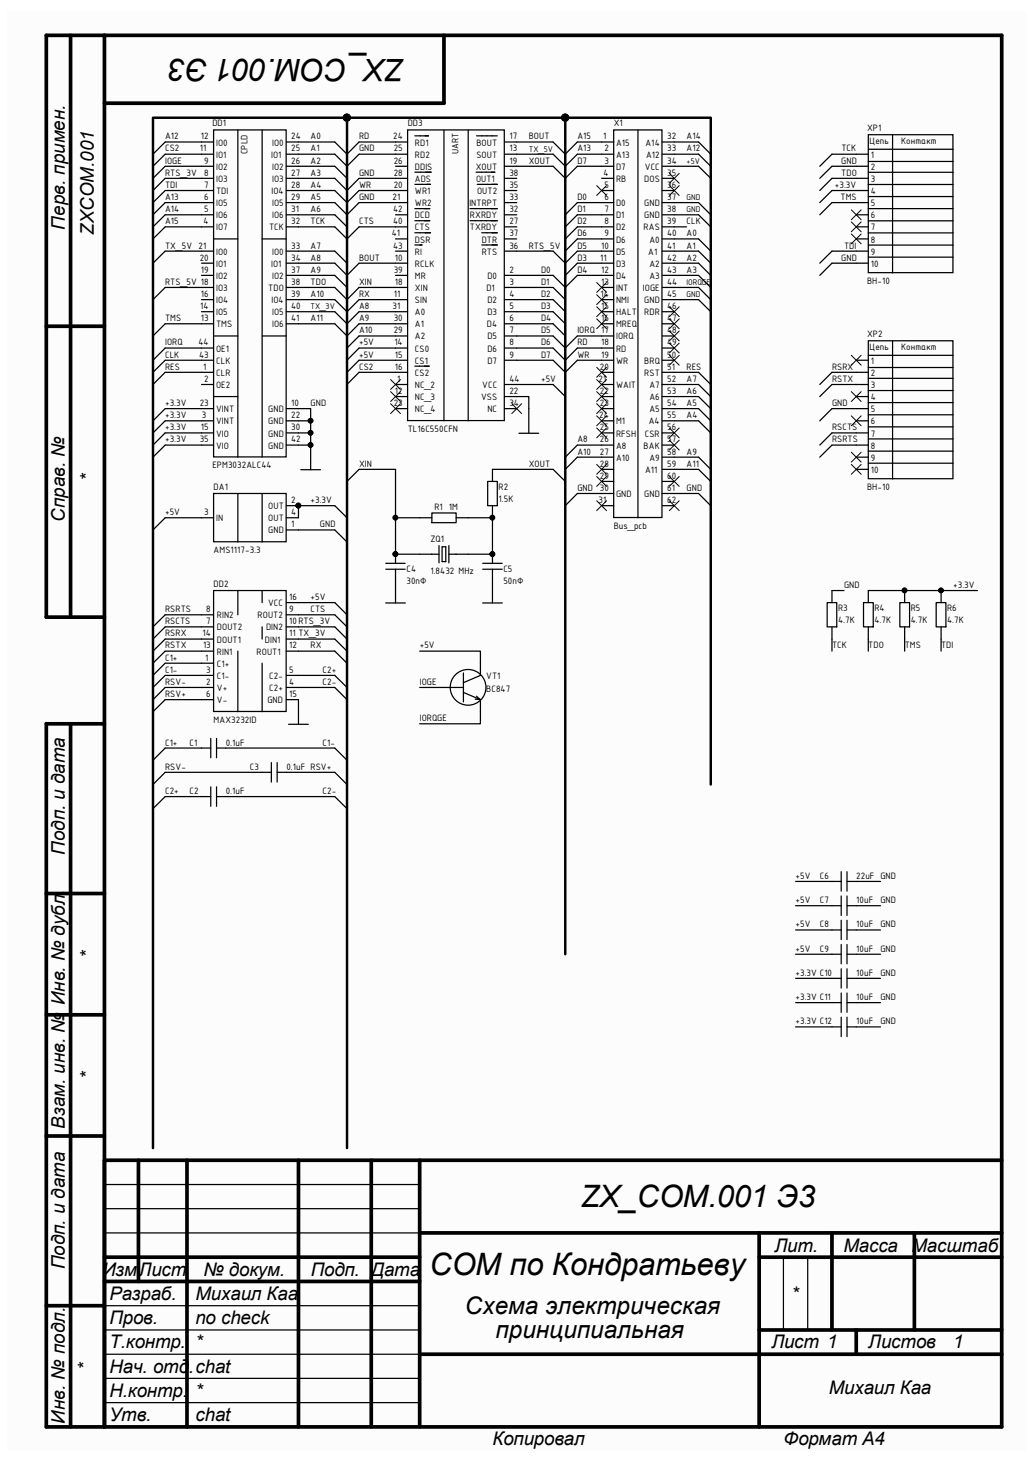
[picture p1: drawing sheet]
<svg xmlns="http://www.w3.org/2000/svg" width="210mm" height="297mm" viewBox="0 0 210 297" stroke-linecap="round" stroke-linejoin="round" font-family="sans-serif">
<path d="M1.5 2.3h206.9v292.5h-206.9z" fill="#fcfcfc"/>
<g fill="none" stroke="#000" stroke-width=".75">
<path d="M14.3 7.2v118.2M21.2 7.2v282.7M90.2 7.2v13.8h-69M9.4 66.3h11.8M21.2 125.4h-11.8v-118.2h194.1v282.7h-194.1v-142.9h11.8M14.3 147v142.9M9.4 181.5h11.8M9.4 206.2h11.8M9.4 230.8h11.8M21.2 235.7h182.3M28.1 235.7v24.6M38 235.7v54.2"/>
<path d="M60.6 235.7v54.2M75.4 235.7v54.2M85.2 235.7v54.2M21.2 255.4h64M85.2 250.5h118.3M154.2 255.4h49.3M154.2 250.5v39.4M169 250.5v19.7M185.7 250.5v19.7M9.4 265.3h11.8M21.2 260.3h64M85.2 275.1h118.3"/>
<path d="M154.2 270.2h49.3M173.9 270.2v4.9"/>
</g>
<g fill="none" stroke="#000" stroke-width=".25">
<path d="M43.4 26.4h14.7v66.4h-14.7zM43.4 31.3h-9.9l-2.4 2.5M43.4 33.8h-9.9l-2.4 2.4M43.4 36.2h-9.9l-2.4 2.5M43.4 38.7h-9.9l-2.4 2.5M43.4 28.8h-9.9l-2.4 2.5M48.3 26.4v66.5M53.2 26.4v66.5M58.2 31.3h9.8l2.5 2.5 2.4-2.5h9.9M58.2 33.8h9.8l2.5 2.4M58.2 36.2h9.8l2.5 2.5 2.4-2.5h9.9M58.2 38.7h9.8l2.5 2.5 2.4-2.5h9.9"/>
<path d="M58.2 28.8h9.8l2.5 2.5 2.4-2.5h9.9M80.3 33.8h2.5M82.8 26.4h19.6v59h-19.6zM84.3 35h3.3M84.3 37.5h3.1M84.3 27.6h2.7M90.2 26.4v59.1M95.1 26.4v59.1M96.7 35h3.8M96.8 27.6h4.2M96.9 37.5h4.1M102.5 31.3h9.8l2.5 2.5 2.5-2.5h7.3"/>
<path d="M102.5 33.8h9.8l2.5 2.4 2.5-2.4h7.3M102.5 36.2h2.5M102.5 38.7h2.5M102.5 28.8h9.8l2.5 2.5 2.5-2.5h7.3M122.2 36.2h2.4M122.2 38.7h2.4M124.6 26.4h9.9v78.7h-9.9zM129.6 26.4v78.8M134.5 31.3h7.4l2.5 2.5M134.5 33.8h7.4l2.5 2.4M134.5 36.2h2.5M134.5 38.7h2.5"/>
<path d="M134.5 28.8h7.4l2.5 2.5M176.4 27.4h17.2v28h-17.2zM176.4 31.3h-7.4l-2.5 2.5M176.4 33.8h-7.4l-2.5 2.4M176.4 36.2h-7.4l-2.5 2.5M176.4 38.7h-7.4l-2.5 2.5M176.4 30.3h17.2M176.4 32.8h17.2M176.4 35h17.2M176.4 37.5h17.2M176.4 39.9h17.2M181.3 27.4v28"/>
<path d="M40.9 53.5h2.5M40.9 55.9h2.5M43.4 41.2h-9.9l-2.4 2.4M43.4 43.6h-9.9l-2.4 2.5M43.4 46.1h-9.9l-2.4 2.4M43.4 48.5h4.9M43.4 51h-9.9l-2.4 2.5M43.4 58.4h-9.9l-2.4 2.5M53.2 48.5h5M58.2 41.2h9.8l2.5 2.4 2.4-2.4h9.9M58.2 43.6h9.8l2.5 2.5M58.2 46.1h9.8l2.5 2.4 2.4-2.4h9.9"/>
<path d="M58.2 51h9.8l2.5 2.5M58.2 53.5h9.8l2.5 2.4 2.4-2.4h9.9M58.2 55.9h9.8l2.5 2.5M58.2 58.4h9.8l2.5 2.5 2.4-2.5h9.9M80.3 43.6h2.5M80.3 48.5h2.5M80.3 51h2.5M80.3 55.9h2.5M84.3 42.4h3M84.3 44.8h3M84.3 47.3h3.1M84.3 49.8h1.4"/>
<path d="M95.5 42.4h5.5M95.5 44.8h5.5M97.9 47.3h3.1M97.9 49.8h3.1M102.5 41.2h2.5M102.5 43.6h2.5M102.5 46.1h2.5M102.5 48.5h2.5M102.5 51h9.8l2.5 2.5 2.5-2.5h7.3M102.5 55.9h9.8l2.5 2.5 2.5-2.5h7.3M102.5 58.4h9.8l2.5 2.5M122.2 58.4h2.4"/>
<path d="M124.6 41.2h-7.3l-2.5 2.4M124.6 43.6h-7.3l-2.5 2.5M124.6 46.1h-7.3l-2.5 2.4M124.6 48.5h-7.3l-2.5 2.5M124.6 53.5h-7.3l-2.5 2.4M134.5 41.2h7.4l2.5 2.4M134.5 43.6h7.4l2.5 2.5M134.5 46.1h4.9M134.5 48.5h7.4l2.5 2.5M134.5 51h7.4l2.5 2.5M134.5 53.5h7.4l2.5 2.4M134.5 55.9h7.4l2.5 2.5"/>
<path d="M134.5 58.4h7.4l2.5 2.5M173.9 43.6h2.5M173.9 46.1h2.5M173.9 48.5h2.5M176.4 41.2h-7.4l-2.5 2.4M176.4 51h-7.4l-2.5 2.5M176.4 53.5h-7.4l-2.5 2.4M176.4 42.4h17.2M176.4 44.9h17.2M176.4 47.3h17.2M176.4 49.8h17.2M176.4 52.2h17.2"/>
<path d="M40.9 78.1h2.5M40.9 60.9h2.5M40.9 63.3h2.5M43.4 65.8h-9.9l-2.4 2.5M43.4 68.3h4.9M43.4 70.7h-9.9l-2.4 2.5M43.4 73.2h-9.9l-2.4 2.4M43.4 75.6h-9.9l-2.4 2.5M53.2 68.3h5M58.2 60.9h9.8l2.5 2.4 2.4-2.4h9.9M58.2 63.3h9.8l2.5 2.5 2.4-2.5h9.9M58.2 65.8h9.8l2.5 2.5 2.4-2.5h9.9"/>
<path d="M80.3 78.1h2.5M82.8 68.3h-9.9l-2.4 2.4M82.8 70.7h-9.9l-2.4 2.5M82.8 73.2h-9.9l-2.4 2.4M82.8 75.6h-9.9l-2.4 2.5M84.3 74.4h2.9M102.5 78.1h9.8l2.5 2.5M102.5 60.9h9.8l2.5 2.4M102.5 63.3h9.8l2.5 2.5M102.5 65.8h9.8l2.5 2.5M102.5 68.3h9.8l2.5 2.4 2.5-2.4h7.3M102.5 70.7h9.8l2.5 2.5 2.5-2.5h7.3"/>
<path d="M102.5 73.2h9.8l2.5 2.4 2.5-2.4h7.3M122.2 78.1h2.4M122.2 60.9h2.4M122.2 63.3h2.4M122.2 65.8h2.4M122.2 75.6h2.4M134.5 78.1h7.4l2.5 2.5M134.5 60.9h7.4l2.5 2.4M134.5 63.3h2.5M134.5 65.8h2.5M134.5 68.3h2.5M134.5 70.7h2.5"/>
<path d="M134.5 73.2h2.5M134.5 75.6h7.4l2.5 2.5M173.9 73.2h2.5M176.4 69.2h17.2v28.1h-17.2zM176.4 78.1h-7.4l-2.5 2.5M176.4 75.6h-7.4l-2.5 2.5M176.4 72.2h17.2M176.4 74.7h17.2M176.4 76.9h17.2M176.4 79.3h17.2M181.3 69.2v28.1M43.4 80.6h4.9"/>
<path d="M43.4 83h-9.9l-2.4 2.5M43.4 87.9h-9.9l-2.4 2.5M43.4 85.5h-9.9l-2.4 2.4M43.4 90.4h-9.9l-2.4 2.5M58.2 83h4.9v7.4h-4.9M58.2 87.9h4.9M58.2 85.5h4.9M61.1 95.4h4M63.1 90.4v5M70.5 97.8l2.4-2.4h7.4v9.8M80.3 80.6h2.5M80.3 83h2.5"/>
<path d="M99.1 97.8h1.9v4.9h-1.9zM100 97.8v-2.4h12.3l2.5 2.4M102.5 80.6h4.9v7.4M102.5 83h2.5M105.4 88h4M122.2 80.6h2.4M122.2 83h2.4M122.2 87.9h2.4M122.2 85.5h2.4M122.2 95.4h2.4M122.2 97.8h2.4M124.6 90.4h-7.3l-2.5 2.5"/>
<path d="M124.6 92.9h-7.3l-2.5 2.5M134.5 80.6h7.4l2.5 2.4M134.5 83h7.4l2.5 2.5M134.5 87.9h2.5M134.5 85.5h7.4l2.5 2.4M134.5 90.4h2.5M134.5 92.9h7.4l2.5 2.5M134.5 95.4h7.4l2.5 2.4M134.5 97.8h2.5M173.9 80.6h2.5M173.9 85.5h2.5M173.9 92.9h2.5"/>
<path d="M173.9 95.4h2.5M176.4 83h-7.4l-2.5 2.5M176.4 87.9h-7.4l-2.5 2.5M176.4 90.4h-7.4l-2.5 2.5M176.4 81.8h17.2M176.4 84.3h17.2M176.4 86.7h17.2M176.4 89.2h17.2M176.4 91.6h17.2M176.4 94.1h17.2M43.4 100.3h14.7v9.8h-14.7zM43.4 120h14.7v24.5h-14.7z"/>
<path d="M43.4 105.2h-9.9l-2.4 2.5M48.3 100.3v9.8M48.3 120v4.9M53.2 100.3v9.8M53.2 120v2.4M58.2 105.2h2.4v-2.5h7.4l2.5 2.5M58.2 102.7h2.4M58.2 107.7h9.8l2.5 2.4M78.4 115.6h3.9M78.4 114.4h3.9M80.3 112.6v1.8M80.3 115.6v6.9"/>
<path d="M87.7 104.2h4.9v2h-4.9zM87.7 105.2h-7.4v7.4h8.9M89.2 110.8v3.5M89.8 111.1h.7v3h-.7zM91.2 110.8v3.5M92.6 105.2h7.4M98 115.6h4M98 114.4h4M100 105.2v7.4h-8.8M100 102.7v2.5M100 112.6v1.8M100 115.6v6.9"/>
<path d="M122.2 102.7h2.4M124.6 100.3h-7.3l-2.5 2.4M134.5 102.7h2.5M134.5 100.3h7.4l2.5 2.4M171.4 120h-2.4v2.4M183.7 120v2.4M191.1 120v2.4M198.5 120h-22.1v2.4M43.4 139.7h-9.9l-2.4 2.4M43.4 134.7h-9.9l-2.4 2.5M43.4 137.2h-9.9l-2.4 2.5M43.4 129.8h-9.9l-2.4 2.5"/>
<path d="M43.4 127.4h-9.9l-2.4 2.4M43.4 132.3h-9.9l-2.4 2.4M43.4 124.9h-9.9l-2.4 2.5M48.3 132.3v12.3M53.2 127.4v2.4M53.2 134.7v9.9M58.2 139.7h9.8l2.5 2.4M58.2 137.2h9.8l2.5 2.5M58.2 129.8h9.8l2.5 2.5M58.2 127.4h9.8l2.5 2.4M58.2 132.3h9.8l2.5 2.4M58.2 124.9h9.8l2.5 2.5"/>
<path d="M58.2 122.4h9.8l2.5 2.5M78.3 122.5h4M85.2 132.3h12.4v4.9l-3.5 1.5M85.2 139.7h8.9M94.1 136.7v5.9M98 122.5h4M168 122.4h2v5h-2zM169 127.4v4.9M175.4 122.4h2v5h-2zM176.4 127.4v4.9M182.8 122.4h1.9v5h-1.9zM183.7 127.4v4.9"/>
<path d="M190.1 122.4h2v5h-2zM191.1 127.4v4.9M42.8 152h-9.3l-2.4 2.4M42.8 150v3.9M42.8 159.9v3.9M43.4 142.1h-9.9l-2.4 2.5M44 152h24l2.5 2.4M44 150v3.9M44 159.9v3.9M55.1 156.9h-21.6l-2.4 2.5M55.1 154.9v4M56.3 156.9h11.7l2.5 2.5"/>
<path d="M56.3 154.9v4M58.2 142.1h2.4v5M58.6 147.1h4M94.1 140.7l3.5 1.4v4.9h-12.4M96.8 141.4l.8 .7-1.1-.1M42.8 161.8h-9.3l-2.4 2.5M44 161.8h24l2.5 2.5M161.6 179.1h9.3M170.9 177.1v3.9M172 179.1h6.8M172 177.1v3.9M161.6 184h9.3"/>
<path d="M161.6 188.9h9.3M161.6 193.9h9.3M161.6 198.8h9.3M170.9 182v4M170.9 186.9v4M170.9 191.9v3.9M170.9 196.8v3.9M172 182v4M172 186.9v4M172 191.9v3.9M172 196.8v3.9M172 184h6.8"/>
<path d="M172 188.9h6.8M172 193.9h6.8M172 198.8h6.8M161.6 203.7h9.3M161.6 208.6h9.3M170.9 201.7v4M170.9 206.6v4M172 201.7v4M172 206.6v4M172 203.7h6.8M172 208.6h6.8M21.2 250.5h64"/>
<path d="M21.2 245.5h64M21.2 240.6h64M159.1 255.4v14.8M164.1 255.4v14.8M21.2 275.1h64M21.2 270.2h64M21.2 265.3h64M21.2 285h64M21.2 280h64"/>
<circle cx="95.1" cy="139.6" r="3.6"/>
</g>
<g fill="#000" stroke="#000" stroke-width=".2">
<circle cx="70.5" cy="23.9" r=".73"/>
<circle cx="114.8" cy="23.9" r=".73"/>
<circle cx="63.1" cy="90.4" r=".48"/>
<circle cx="63.1" cy="87.9" r=".48"/>
<circle cx="63.1" cy="85.5" r=".48"/>
<circle cx="60.6" cy="102.7" r=".48"/>
<circle cx="80.3" cy="105.2" r=".48"/>
<circle cx="80.3" cy="112.6" r=".48"/>
<circle cx="100" cy="112.6" r=".48"/>
<circle cx="100" cy="105.2" r=".48"/>
<circle cx="183.7" cy="119.9" r=".48"/>
<circle cx="191.1" cy="119.9" r=".48"/>
</g>
<g fill="none" stroke="#000" stroke-width=".2">
<path d="M121.2 37.7l2 2M123.2 37.7l-2 2M136 35.2l2 2M136 37.7l2 2M138 35.2l-2 2M138 37.7l-2 2M121.2 57.4l2 2M121.2 59.9l2 2M123.2 57.4l-2 2M123.2 59.9l-2 2M172.9 42.6l2 2M172.9 45.1l2 2"/>
<path d="M172.9 47.5l2 2M174.9 42.6l-2 2M174.9 45.1l-2 2M174.9 47.5l-2 2M79.3 79.6l2 2M79.3 77.1l2 2M81.3 79.6l-2 2M81.3 77.1l-2 2M121.2 62.3l2 2M121.2 64.8l2 2M121.2 74.6l2 2M121.2 79.6l2 2"/>
<path d="M121.2 77.1l2 2M123.2 64.8l-2 2M123.2 62.3l-2 2M123.2 74.6l-2 2M123.2 79.6l-2 2M123.2 77.1l-2 2M136 62.3l2 2M136 64.8l2 2M136 67.3l2 2M136 69.7l2 2M136 72.2l2 2M138 62.3l-2 2"/>
<path d="M138 64.8l-2 2M138 67.3l-2 2M138 69.7l-2 2M138 72.2l-2 2M172.9 72.2l2 2M172.9 79.6l2 2M174.9 72.2l-2 2M174.9 79.6l-2 2M79.3 82l2 2M81.3 82l-2 2M104 82l2 2M106 82l-2 2"/>
<path d="M121.2 82l2 2M121.2 84.5l2 2M121.2 86.9l2 2M121.2 94.4l2 2M121.2 96.8l2 2M123.2 82l-2 2M123.2 84.5l-2 2M123.2 86.9l-2 2M123.2 94.4l-2 2M123.2 96.8l-2 2M136 86.9l2 2M136 89.4l2 2"/>
<path d="M136 96.8l2 2M138 86.9l-2 2M138 89.4l-2 2M138 96.8l-2 2M172.9 94.4l2 2M172.9 91.9l2 2M172.9 84.5l2 2M174.9 94.4l-2 2M174.9 91.9l-2 2M174.9 84.5l-2 2M121.2 101.7l2 2M123.2 101.7l-2 2"/>
<path d="M136 101.7l2 2M138 101.7l-2 2"/>
</g>
<path d="M70.5 23.9v209.3M114.8 23.9v170M144.4 159.4v-135.5h-113.3v209.3" fill="none" stroke="#000" stroke-width=".5"/>
<g font-size="6.3">
<text x="82.1" y="11.9" transform="rotate(-180 82.1 11.9)">ZX_COM.001 Э3</text>
<text x="117.9" y="245.2">ZX_COM.001 Э3</text>
<text x="87.2" y="259">COM по Кондратьеву</text>
</g>
<g font-size="4.9">
<text x="94.4" y="267">Схема электрическая</text>
<text x="100.7" y="271.9">принципиальная</text>
</g>
<g font-size="3.8">
<text x="13.2" y="46.6" transform="rotate(-90 13.2 46.6)">Перв. примен.</text>
<text x="19.1" y="47.7" transform="rotate(-90 19.1 47.7)">ZXCOM.001</text>
<text x="19.1" y="97.7" transform="rotate(-90 19.1 97.7)">*</text>
<text x="13.2" y="106" transform="rotate(-90 13.2 106)">Справ. №</text>
<text x="13.2" y="173.6" transform="rotate(-90 13.2 173.6)">Подп. и дата</text>
<text x="19.1" y="194.7" transform="rotate(-90 19.1 194.7)">*</text>
<text x="13.2" y="204.2" transform="rotate(-90 13.2 204.2)">Инв. № дубл.</text>
<text x="19.1" y="219.3" transform="rotate(-90 19.1 219.3)">*</text>
<text x="13.2" y="229.3" transform="rotate(-90 13.2 229.3)">Взам. инв. №</text>
<text x="13.2" y="257.9" transform="rotate(-90 13.2 257.9)">Подп. и дата</text>
<text x="157.3" y="254.3">Лит.</text>
<text x="171.3" y="254.3">Масса</text>
<text x="185.2" y="254.3">Масштаб</text>
<text x="20.8" y="259.2">Изм.</text>
<text x="28.2" y="259.2">Лист</text>
<text x="41.3" y="259.2">№ докум.</text>
<text x="63.1" y="259.2">Подп. Дата</text>
<text x="22.2" y="269">Пров.</text>
<text x="22.2" y="264.1">Разраб.</text>
<text x="39.7" y="269">no check</text>
<text x="39.7" y="264.1">Михаил Каа</text>
<text x="160.7" y="264.1">*</text>
<text x="22.2" y="273.9">Т.контр.</text>
<text x="39.7" y="273.9">*</text>
<text x="156.7" y="273.9">Лист 1</text>
<text x="176.4" y="273.9">Листов</text>
<text x="193.6" y="273.9">1</text>
<text x="18.6" y="278.4" transform="rotate(-90 18.6 278.4)">*</text>
<text x="22.2" y="278.8">Нач. отд.chat</text>
<text x="22.2" y="283.8">Н.контр.</text>
<text x="39.7" y="283.8">*</text>
<text x="168.3" y="283.3">Михаил Каа</text>
<text x="13.2" y="289.2" transform="rotate(-90 13.2 289.2)">Инв. № подл.</text>
<text x="22.2" y="288.7">Утв.</text>
<text x="39.7" y="288.7">chat</text>
<text x="100" y="293.6">Копировал</text>
<text x="159.1" y="293.6">Формат А4</text>
</g>
<g font-size="2">
<text x="33.5" y="28.3">A12</text>
<text x="40.8" y="28.3">12</text>
<text x="43.1" y="25.6">DD1</text>
<text x="43.9" y="29.6">IO0</text>
<text x="55.3" y="29.6">IO0</text>
<text x="59.1" y="28.3">24</text>
<text x="63.1" y="28.3">A0</text>
<text x="72.9" y="28.3">RD</text>
<text x="79.8" y="28.3">24</text>
<text x="82.8" y="25.6">DD3</text>
<text x="84.3" y="29.6">RD1</text>
<text x="96.8" y="29.6">BOUT</text>
<text x="103.5" y="28.3">17</text>
<text x="107.4" y="28.3">BOUT</text>
<text x="117.3" y="28.3">A15</text>
<text x="122.5" y="28.3">1</text>
<text x="124.7" y="25.6">X1</text>
<text x="125.1" y="29.6">A15</text>
<text x="131.1" y="29.6">A14</text>
<text x="135.5" y="28.3">32</text>
<text x="139.4" y="28.3">A14</text>
<text x="176.1" y="26.6">XP1</text>
<text x="176.6" y="29.3">Цепь</text>
<text x="183" y="29.3">Контакт</text>
<text x="33.5" y="30.8">CS2</text>
<text x="33.5" y="33.2">IOGE</text>
<text x="33.5" y="35.7">RTS_3V</text>
<text x="40.6" y="30.8">11</text>
<text x="41.5" y="35.7">8</text>
<text x="41.5" y="33.2">9</text>
<text x="43.9" y="34.5">IO2</text>
<text x="43.9" y="32">IO1</text>
<text x="50.3" y="31.3" transform="rotate(-90 50.3 31.3)">CPLD</text>
<text x="55.1" y="32">IO1</text>
<text x="55.3" y="34.5">IO2</text>
<text x="59.1" y="30.8">25</text>
<text x="59.1" y="33.2">26</text>
<text x="59.1" y="35.7">27</text>
<text x="63.1" y="30.8">A1</text>
<text x="63.1" y="35.7">A3</text>
<text x="63.1" y="33.2">A2</text>
<text x="72.9" y="30.8">GND</text>
<text x="72.9" y="35.7">GND</text>
<text x="80" y="30.8">25</text>
<text x="80" y="33.2">26</text>
<text x="80" y="35.7">28</text>
<text x="84.3" y="32">RD2</text>
<text x="84.3" y="34.5">DDIS</text>
<text x="93.1" y="31.3" transform="rotate(-90 93.1 31.3)">UART</text>
<text x="96.6" y="34.5">XOUT</text>
<text x="96.8" y="32">SOUT</text>
<text x="103.5" y="30.8">13</text>
<text x="103.5" y="33.2">19</text>
<text x="103.5" y="35.7">38</text>
<text x="107.4" y="33.2">XOUT</text>
<text x="117.3" y="30.8">A13</text>
<text x="117.3" y="33.2">D7</text>
<text x="122.6" y="35.7">4</text>
<text x="122.8" y="30.8">2</text>
<text x="122.8" y="33.2">3</text>
<text x="125.1" y="32">A13</text>
<text x="125.1" y="34.5">D7</text>
<text x="131" y="34.5">VCC</text>
<text x="131.2" y="32">A12</text>
<text x="135.5" y="30.8">33</text>
<text x="135.5" y="33.2">34</text>
<text x="135.5" y="35.7">35</text>
<text x="139.4" y="30.8">A12</text>
<text x="170.9" y="33.2">GND</text>
<text x="170.9" y="35.7">TDO</text>
<text x="170.9" y="30.8">TCK</text>
<text x="176.9" y="32">1</text>
<text x="176.9" y="34.5">2</text>
<text x="33.5" y="38.2">TDI</text>
<text x="33.5" y="40.6">A13</text>
<text x="41.5" y="38.2">7</text>
<text x="41.5" y="40.6">6</text>
<text x="43.9" y="39.4">TDI</text>
<text x="43.9" y="37">IO3</text>
<text x="43.9" y="41.9">IO5</text>
<text x="55.2" y="39.4">IO4</text>
<text x="55.3" y="37">IO3</text>
<text x="55.3" y="41.9">IO5</text>
<text x="59.1" y="38.2">28</text>
<text x="59.1" y="40.6">29</text>
<text x="63.1" y="38.2">A4</text>
<text x="63.1" y="40.6">A5</text>
<text x="72.9" y="40.6">GND</text>
<text x="72.9" y="38.2">WR</text>
<text x="79.7" y="40.6">21</text>
<text x="80" y="38.2">20</text>
<text x="84.3" y="37">ADS</text>
<text x="84.3" y="39.4">WR1</text>
<text x="84.3" y="41.9">WR2</text>
<text x="95.3" y="41.9">INTRPT</text>
<text x="96.7" y="37">OUT1</text>
<text x="96.9" y="39.4">OUT2</text>
<text x="103.5" y="38.2">35</text>
<text x="103.5" y="40.6">33</text>
<text x="117.3" y="40.6">D0</text>
<text x="122.8" y="38.2">5</text>
<text x="122.8" y="40.6">6</text>
<text x="125.1" y="37">RB</text>
<text x="125.1" y="41.9">D0</text>
<text x="130.9" y="37">DOS</text>
<text x="130.9" y="41.9">GND</text>
<text x="135.5" y="38.2">36</text>
<text x="135.5" y="40.6">37</text>
<text x="169.6" y="38.2">+3.3V</text>
<text x="170.7" y="40.6">TMS</text>
<text x="176.9" y="37">3</text>
<text x="176.9" y="39.4">4</text>
<text x="176.9" y="41.9">5</text>
<text x="33.5" y="43.1">A14</text>
<text x="33.5" y="45.6">A15</text>
<text x="41.4" y="45.6">4</text>
<text x="41.5" y="43.1">5</text>
<text x="43.9" y="46.8">IO7</text>
<text x="43.9" y="44.4">IO6</text>
<text x="54.7" y="46.8">TCK</text>
<text x="55.3" y="44.4">IO6</text>
<text x="59.1" y="43.1">31</text>
<text x="59.1" y="45.6">32</text>
<text x="63.1" y="45.6">TCK</text>
<text x="63.1" y="43.1">A6</text>
<text x="72.9" y="45.6">CTS</text>
<text x="79.8" y="43.1">42</text>
<text x="79.8" y="45.6">40</text>
<text x="84.3" y="44.4">DCD</text>
<text x="84.3" y="46.8">CTS</text>
<text x="95.5" y="44.4">RXRDY</text>
<text x="95.5" y="46.8">TXRDY</text>
<text x="103.5" y="43.1">32</text>
<text x="103.5" y="45.6">27</text>
<text x="117.3" y="45.6">D2</text>
<text x="117.3" y="43.1">D1</text>
<text x="122.8" y="43.1">7</text>
<text x="122.8" y="45.6">8</text>
<text x="125.1" y="44.4">D1</text>
<text x="125.1" y="46.8">D2</text>
<text x="130.7" y="46.8">RAS</text>
<text x="130.9" y="44.4">GND</text>
<text x="135.5" y="43.1">38</text>
<text x="135.5" y="45.6">39</text>
<text x="139.4" y="45.6">CLK</text>
<text x="176.9" y="44.4">6</text>
<text x="176.9" y="46.8">7</text>
<text x="33.5" y="50.5">TX_5V 21</text>
<text x="40.6" y="53">20</text>
<text x="43.9" y="51.7">IO0</text>
<text x="55.3" y="51.7">IO0</text>
<text x="59.1" y="50.5">33</text>
<text x="59.1" y="53">34</text>
<text x="63.1" y="50.5">A7</text>
<text x="63.1" y="53">A8</text>
<text x="72.9" y="53">BOUT</text>
<text x="79.6" y="48">41</text>
<text x="79.8" y="50.5">43</text>
<text x="80.2" y="53">10</text>
<text x="84.3" y="49.3">DSR</text>
<text x="84.3" y="51.7">RI</text>
<text x="97.8" y="49.3">DTR</text>
<text x="97.8" y="51.7">RTS</text>
<text x="103.5" y="48">37</text>
<text x="103.5" y="50.5">36</text>
<text x="107.4" y="50.5">RTS_5V</text>
<text x="117.3" y="53">D3</text>
<text x="117.3" y="50.5">D5</text>
<text x="117.3" y="48">D6</text>
<text x="121.9" y="53">11</text>
<text x="122.1" y="50.5">10</text>
<text x="122.8" y="48">9</text>
<text x="125.1" y="49.3">D6</text>
<text x="125.1" y="51.7">D5</text>
<text x="131.7" y="51.7">A1</text>
<text x="131.9" y="49.3">A0</text>
<text x="135.5" y="48">40</text>
<text x="135.5" y="50.5">41</text>
<text x="135.5" y="53">42</text>
<text x="139.4" y="48">A0</text>
<text x="139.4" y="50.5">A1</text>
<text x="139.4" y="53">A2</text>
<text x="170.9" y="53">GND</text>
<text x="171.4" y="50.5">TDI</text>
<text x="176.9" y="49.3">8</text>
<text x="176.9" y="51.7">9</text>
<text x="33.5" y="57.9">RTS_5V 18</text>
<text x="40.8" y="55.4">19</text>
<text x="43.9" y="59.1">IO3</text>
<text x="43.9" y="56.6">IO2</text>
<text x="43.9" y="54.2">IO1</text>
<text x="54.5" y="59.1">TDO</text>
<text x="55.1" y="54.2">IO1</text>
<text x="55.3" y="56.6">IO2</text>
<text x="59.1" y="55.4">37</text>
<text x="59.1" y="57.9">38</text>
<text x="63.1" y="57.9">TDO</text>
<text x="63.1" y="55.4">A9</text>
<text x="72.9" y="57.9">XIN</text>
<text x="80" y="55.4">39</text>
<text x="80.2" y="57.9">18</text>
<text x="84.3" y="54.2">RCLK</text>
<text x="84.3" y="56.6">MR</text>
<text x="84.3" y="59.1">XIN</text>
<text x="98.8" y="59.1">D1</text>
<text x="99" y="56.6">D0</text>
<text x="103.5" y="55.4">2</text>
<text x="103.5" y="57.9">3</text>
<text x="109.9" y="55.4">D0</text>
<text x="109.9" y="57.9">D1</text>
<text x="117.3" y="55.4">D4</text>
<text x="122.1" y="55.4">12</text>
<text x="122.1" y="57.9">13</text>
<text x="125.1" y="54.2">D3</text>
<text x="125.1" y="56.6">D4</text>
<text x="125.1" y="59.1">INT</text>
<text x="130.6" y="59.1">IOGE</text>
<text x="131.9" y="54.2">A2</text>
<text x="131.9" y="56.6">A3</text>
<text x="135.5" y="55.4">43</text>
<text x="135.5" y="57.9">44</text>
<text x="139.4" y="55.4">A3</text>
<text x="176.1" y="57.7">BH-10</text>
<text x="176.9" y="54.2">10</text>
<text x="33.5" y="65.3">TMS</text>
<text x="40.7" y="62.8">14</text>
<text x="40.8" y="65.3">13</text>
<text x="40.8" y="60.3">16</text>
<text x="43.9" y="64.1">IO5</text>
<text x="43.9" y="61.6">IO4</text>
<text x="55.2" y="61.6">IO4</text>
<text x="55.3" y="64.1">IO5</text>
<text x="59.1" y="60.3">39</text>
<text x="59.1" y="62.8">40</text>
<text x="59.1" y="65.3">41</text>
<text x="63.1" y="60.3">A10</text>
<text x="63.1" y="65.3">A11</text>
<text x="72.9" y="62.8">A8</text>
<text x="72.9" y="65.3">A9</text>
<text x="72.9" y="60.3">RX</text>
<text x="79.7" y="62.8">31</text>
<text x="80" y="65.3">30</text>
<text x="80" y="60.3">11</text>
<text x="84.3" y="61.6">SIN</text>
<text x="84.3" y="64.1">A0</text>
<text x="99" y="61.6">D2</text>
<text x="99" y="64.1">D3</text>
<text x="103.5" y="60.3">4</text>
<text x="103.5" y="62.8">5</text>
<text x="103.5" y="65.3">6</text>
<text x="109.9" y="62.8">D3</text>
<text x="109.9" y="60.3">D2</text>
<text x="109.9" y="65.3">D4</text>
<text x="122" y="60.3">14</text>
<text x="122.1" y="62.8">15</text>
<text x="122.1" y="65.3">16</text>
<text x="125.1" y="61.6">NMI</text>
<text x="125.1" y="64.1">HALT</text>
<text x="130.9" y="61.6">GND</text>
<text x="130.9" y="64.1">RDR</text>
<text x="135.5" y="60.3">45</text>
<text x="135.5" y="62.8">46</text>
<text x="135.5" y="65.3">47</text>
<text x="33.5" y="70.2">IORQ</text>
<text x="40.3" y="70.2">44</text>
<text x="43.9" y="66.5">TMS</text>
<text x="43.9" y="71.5">OE1</text>
<text x="55.3" y="66.5">IO6</text>
<text x="72.9" y="67.7">A10</text>
<text x="72.9" y="70.2">+5V</text>
<text x="80" y="67.7">29</text>
<text x="80.1" y="70.2">14</text>
<text x="84.3" y="66.5">A1</text>
<text x="84.3" y="69">A2</text>
<text x="84.3" y="71.5">CS0</text>
<text x="98.9" y="66.5">D4</text>
<text x="99" y="69">D5</text>
<text x="99" y="71.5">D6</text>
<text x="103.5" y="67.7">7</text>
<text x="103.5" y="70.2">8</text>
<text x="109.9" y="67.7">D5</text>
<text x="109.9" y="70.2">D6</text>
<text x="117.3" y="70.2">RD</text>
<text x="117.3" y="67.7">IORQ 17</text>
<text x="122.1" y="70.2">18</text>
<text x="125.1" y="66.5">MREQ</text>
<text x="125.1" y="69">IORQ</text>
<text x="125.1" y="71.5">RD</text>
<text x="135.5" y="67.7">48</text>
<text x="135.5" y="70.2">49</text>
<text x="176.1" y="68.5">XP2</text>
<text x="176.6" y="71.2">Цепь</text>
<text x="183" y="71.2">Контакт</text>
<text x="33.5" y="75.1">RES</text>
<text x="33.5" y="72.6">CLK</text>
<text x="40.4" y="72.6">43</text>
<text x="41.2" y="75.1">1</text>
<text x="41.5" y="77.6">2</text>
<text x="43.9" y="73.9">CLK</text>
<text x="43.9" y="76.4">CLR</text>
<text x="72.9" y="72.6">+5V</text>
<text x="72.9" y="75.1">CS2</text>
<text x="80.2" y="72.6">15</text>
<text x="80.2" y="75.1">16</text>
<text x="80.6" y="77.6">1</text>
<text x="84.3" y="73.9">CS1</text>
<text x="84.3" y="76.4">CS2</text>
<text x="99" y="73.9">D7</text>
<text x="103.5" y="77.6">44</text>
<text x="103.5" y="72.6">9</text>
<text x="109.9" y="77.6">+5V</text>
<text x="109.9" y="72.6">D7</text>
<text x="117.3" y="72.6">WR</text>
<text x="121.6" y="77.6">21</text>
<text x="121.8" y="75.1">20</text>
<text x="122.1" y="72.6">19</text>
<text x="125.1" y="73.9">WR</text>
<text x="130.9" y="73.9">BRQ</text>
<text x="130.9" y="76.4">RST</text>
<text x="135.5" y="72.6">50</text>
<text x="135.5" y="75.1">51</text>
<text x="135.5" y="77.6">52</text>
<text x="139.4" y="77.6">A7</text>
<text x="139.4" y="75.1">RES</text>
<text x="169" y="75.1">RSRX</text>
<text x="169" y="77.6">RSTX</text>
<text x="176.9" y="73.9">1</text>
<text x="176.9" y="76.4">2</text>
<text x="33.5" y="82.5">+3.3V</text>
<text x="40.6" y="82.5">23</text>
<text x="43.9" y="83.7">VINT</text>
<text x="43.9" y="78.8">OE2</text>
<text x="54.5" y="83.7">GND</text>
<text x="59.1" y="82.5">10</text>
<text x="63.1" y="82.5">GND</text>
<text x="80" y="82.5">23</text>
<text x="80.2" y="80.1">12</text>
<text x="84.3" y="78.8">NC_2</text>
<text x="84.3" y="81.3">NC_3</text>
<text x="84.3" y="83.7">NC_4</text>
<text x="97.7" y="81.3">VSS</text>
<text x="98" y="78.8">VCC</text>
<text x="99" y="83.7">NC</text>
<text x="103.5" y="82.5">34</text>
<text x="103.5" y="80.1">22</text>
<text x="121.8" y="80.1">22</text>
<text x="121.8" y="82.5">23</text>
<text x="125.1" y="78.8">WAIT</text>
<text x="131.9" y="78.8">A7</text>
<text x="131.9" y="81.3">A6</text>
<text x="131.9" y="83.7">A5</text>
<text x="135.5" y="80.1">53</text>
<text x="135.5" y="82.5">54</text>
<text x="139.4" y="82.5">A5</text>
<text x="139.4" y="80.1">A6</text>
<text x="169" y="82.5">GND</text>
<text x="176.9" y="78.8">3</text>
<text x="176.9" y="81.3">4</text>
<text x="176.9" y="83.7">5</text>
<text x="33.5" y="85">+3.3V</text>
<text x="33.5" y="87.4">+3.3V</text>
<text x="33.5" y="89.9">+3.3V</text>
<text x="40.6" y="89.9">35</text>
<text x="40.8" y="87.4">15</text>
<text x="41" y="85">3</text>
<text x="43.9" y="88.7">VIO</text>
<text x="43.9" y="86.2">VINT</text>
<text x="54.5" y="86.2">GND</text>
<text x="54.5" y="88.7">GND</text>
<text x="59.1" y="85">22</text>
<text x="59.1" y="87.4">30</text>
<text x="59.1" y="89.9">42</text>
<text x="82.8" y="87.7">TL16C550CFN</text>
<text x="117.3" y="89.9">A8</text>
<text x="121.7" y="85">24</text>
<text x="121.8" y="87.4">25</text>
<text x="121.8" y="89.9">26</text>
<text x="125.1" y="86.2">M1</text>
<text x="125.1" y="88.7">RFSH</text>
<text x="131" y="88.7">CSR</text>
<text x="131.8" y="86.2">A4</text>
<text x="135.5" y="85">55</text>
<text x="135.5" y="87.4">56</text>
<text x="135.5" y="89.9">57</text>
<text x="139.4" y="85">A4</text>
<text x="169" y="89.9">RSRTS</text>
<text x="169" y="87.4">RSCTS</text>
<text x="176.9" y="86.2">6</text>
<text x="176.9" y="88.7">7</text>
<text x="43.1" y="95.1">EPM3032ALC44</text>
<text x="43.9" y="91.1">VIO</text>
<text x="54.5" y="91.1">GND</text>
<text x="72.9" y="94.8">XIN</text>
<text x="107.4" y="94.8">XOUT</text>
<text x="117.3" y="92.4">A10</text>
<text x="121.8" y="92.4">27</text>
<text x="121.8" y="94.8">28</text>
<text x="125.1" y="91.1">A8</text>
<text x="125.1" y="93.6">A10</text>
<text x="130.7" y="91.1">BAK</text>
<text x="131.9" y="93.6">A9</text>
<text x="135.5" y="92.4">58</text>
<text x="135.5" y="94.8">59</text>
<text x="139.4" y="94.8">A11</text>
<text x="139.4" y="92.4">A9</text>
<text x="176.9" y="91.1">8</text>
<text x="176.9" y="93.6">9</text>
<text x="43.4" y="99.5">DA1</text>
<text x="101.3" y="99.5">R2</text>
<text x="117.3" y="99.7">GND 30</text>
<text x="121.8" y="97.3">29</text>
<text x="125.1" y="101">GND</text>
<text x="130.9" y="101">GND</text>
<text x="131" y="96.1">A11</text>
<text x="135.5" y="97.3">60</text>
<text x="135.5" y="99.7">61</text>
<text x="139.4" y="99.7">GND</text>
<text x="176.1" y="99.5">BH-10</text>
<text x="176.9" y="96.1">10</text>
<text x="33.5" y="104.6">+5V</text>
<text x="41.5" y="104.6">3</text>
<text x="43.9" y="105.9">IN</text>
<text x="54.5" y="103.5">OUT</text>
<text x="54.5" y="105.9">OUT</text>
<text x="59.1" y="102.2">2</text>
<text x="59.1" y="107.1">1</text>
<text x="59.1" y="104.6">4</text>
<text x="63.1" y="102.2">+3.3V</text>
<text x="65" y="107.1">GND</text>
<text x="88.2" y="103.7">R1 1M</text>
<text x="101.3" y="102">1.5K</text>
<text x="121.6" y="102.2">31</text>
<text x="124.7" y="107.4">Bus_pcb</text>
<text x="135.5" y="102.2">62</text>
<text x="43.4" y="112.4">AMS1117-3.3</text>
<text x="54.5" y="108.4">GND</text>
<text x="87.4" y="110.1">ZQ1</text>
<text x="43.4" y="119.2">DD2</text>
<text x="82.5" y="116.2">C4</text>
<text x="82.5" y="118.7">30пФ</text>
<text x="87.4" y="116.5">1.8432 MHz</text>
<text x="102.2" y="116.2">C5</text>
<text x="102.2" y="118.7">50пФ</text>
<text x="171.4" y="119.4">GND</text>
<text x="193.6" y="119.4">+3.3V</text>
<text x="33.5" y="124.4">RSRTS</text>
<text x="41.9" y="124.4">8</text>
<text x="44.1" y="125.6">RIN2</text>
<text x="52.3" y="125.6">ROUT2</text>
<text x="54.4" y="123.1">VCC</text>
<text x="58.8" y="121.9">16</text>
<text x="58.8" y="124.4">9</text>
<text x="63.1" y="124.4">CTS</text>
<text x="63.1" y="121.9">+5V</text>
<text x="170.2" y="124.2">R3</text>
<text x="177.6" y="124.2">R4</text>
<text x="185" y="124.2">R5</text>
<text x="192.4" y="124.2">R6</text>
<text x="33.5" y="126.8">RSCTS</text>
<text x="33.5" y="131.7">RSTX</text>
<text x="33.5" y="129.3">RSRX</text>
<text x="41.1" y="129.3">14</text>
<text x="41.2" y="131.7">13</text>
<text x="41.9" y="126.8">7</text>
<text x="44.1" y="130.6">DOUT1</text>
<text x="44.1" y="128.1">DOUT2</text>
<text x="53.8" y="130.6">DIN1</text>
<text x="54.1" y="128.1">DIN2</text>
<text x="58.8" y="129.3">11 TX_3V</text>
<text x="58.8" y="126.8">10RTS_3V</text>
<text x="58.8" y="131.7">12</text>
<text x="63.1" y="131.7">RX</text>
<text x="85.3" y="131.7">+5V</text>
<text x="169" y="131.7">TCK</text>
<text x="170.2" y="126.7">4.7K</text>
<text x="176.4" y="131.7">TDO</text>
<text x="177.6" y="126.7">4.7K</text>
<text x="183.8" y="131.7">TMS</text>
<text x="185" y="126.7">4.7K</text>
<text x="191.1" y="131.7">TDI</text>
<text x="192.4" y="126.7">4.7K</text>
<text x="33.5" y="134.2">C1+</text>
<text x="33.5" y="136.7">C1-</text>
<text x="41.7" y="134.2">1</text>
<text x="41.9" y="136.7">3</text>
<text x="44.1" y="135.5">C1+</text>
<text x="44.1" y="137.9">C1-</text>
<text x="44.1" y="133">RIN1</text>
<text x="52.1" y="133">ROUT1</text>
<text x="54.7" y="137.9">C2-</text>
<text x="58.8" y="136.7">5</text>
<text x="65.5" y="136.7">C2+</text>
<text x="33.5" y="139.1">RSV-</text>
<text x="33.5" y="141.6">RSV+</text>
<text x="41.9" y="139.1">2</text>
<text x="41.9" y="141.6">6</text>
<text x="44.1" y="140.4">V+</text>
<text x="44.1" y="142.8">V-</text>
<text x="54.3" y="142.8">GND</text>
<text x="54.7" y="140.4">C2+</text>
<text x="58.8" y="139.1">4</text>
<text x="58.8" y="141.6">15</text>
<text x="65.5" y="139.1">C2-</text>
<text x="85.3" y="139.1">IOGE</text>
<text x="98.8" y="138">VT1</text>
<text x="98.8" y="140.5">BC847</text>
<text x="43.4" y="146.8">MAX3232ID</text>
<text x="85.3" y="146.5">IORQGE</text>
<text x="33.5" y="151.5">C1+</text>
<text x="38.5" y="151.5">C1</text>
<text x="45.8" y="151.5">0.1uF</text>
<text x="65.5" y="151.5">C1-</text>
<text x="33.5" y="156.4">RSV-</text>
<text x="33.5" y="161.3">C2+</text>
<text x="38.5" y="161.3">C2</text>
<text x="45.8" y="161.3">0.1uF</text>
<text x="50.8" y="156.4">C3</text>
<text x="58.2" y="156.4">0.1uF RSV+</text>
<text x="65.5" y="161.3">C2-</text>
<text x="161.6" y="178.6">+5V</text>
<text x="166.5" y="178.6">C6</text>
<text x="173.9" y="178.6">22uF GND</text>
<text x="161.6" y="183.5">+5V</text>
<text x="166.5" y="183.5">C7</text>
<text x="173.9" y="183.5">10uF</text>
<text x="178.8" y="183.5">GND</text>
<text x="161.6" y="188.4">+5V</text>
<text x="166.5" y="188.4">C8</text>
<text x="173.9" y="188.4">10uF</text>
<text x="178.8" y="188.4">GND</text>
<text x="161.6" y="193.3">+5V</text>
<text x="166.5" y="193.3">C9</text>
<text x="173.9" y="193.3">10uF</text>
<text x="178.8" y="193.3">GND</text>
<text x="161.6" y="198.2">+3.3V C10</text>
<text x="161.6" y="203.2">+3.3V C11</text>
<text x="173.9" y="198.2">10uF</text>
<text x="173.9" y="203.2">10uF</text>
<text x="178.8" y="198.2">GND</text>
<text x="178.8" y="203.2">GND</text>
<text x="161.6" y="208.1">+3.3V C12</text>
<text x="173.9" y="208.1">10uF</text>
<text x="178.8" y="208.1">GND</text>
</g>
<g font-size="1.8">
<text x="107.4" y="30.8">TX_5V</text>
<text x="139.4" y="33.3">+5V</text>
<text x="139.4" y="40.7">GND</text>
<text x="139.4" y="43.1">GND</text>
<text x="139.4" y="57.9">IORQGE</text>
<text x="63.1" y="62.9">TX_3V</text>
<text x="139.4" y="60.4">GND</text>
</g>
</svg>
